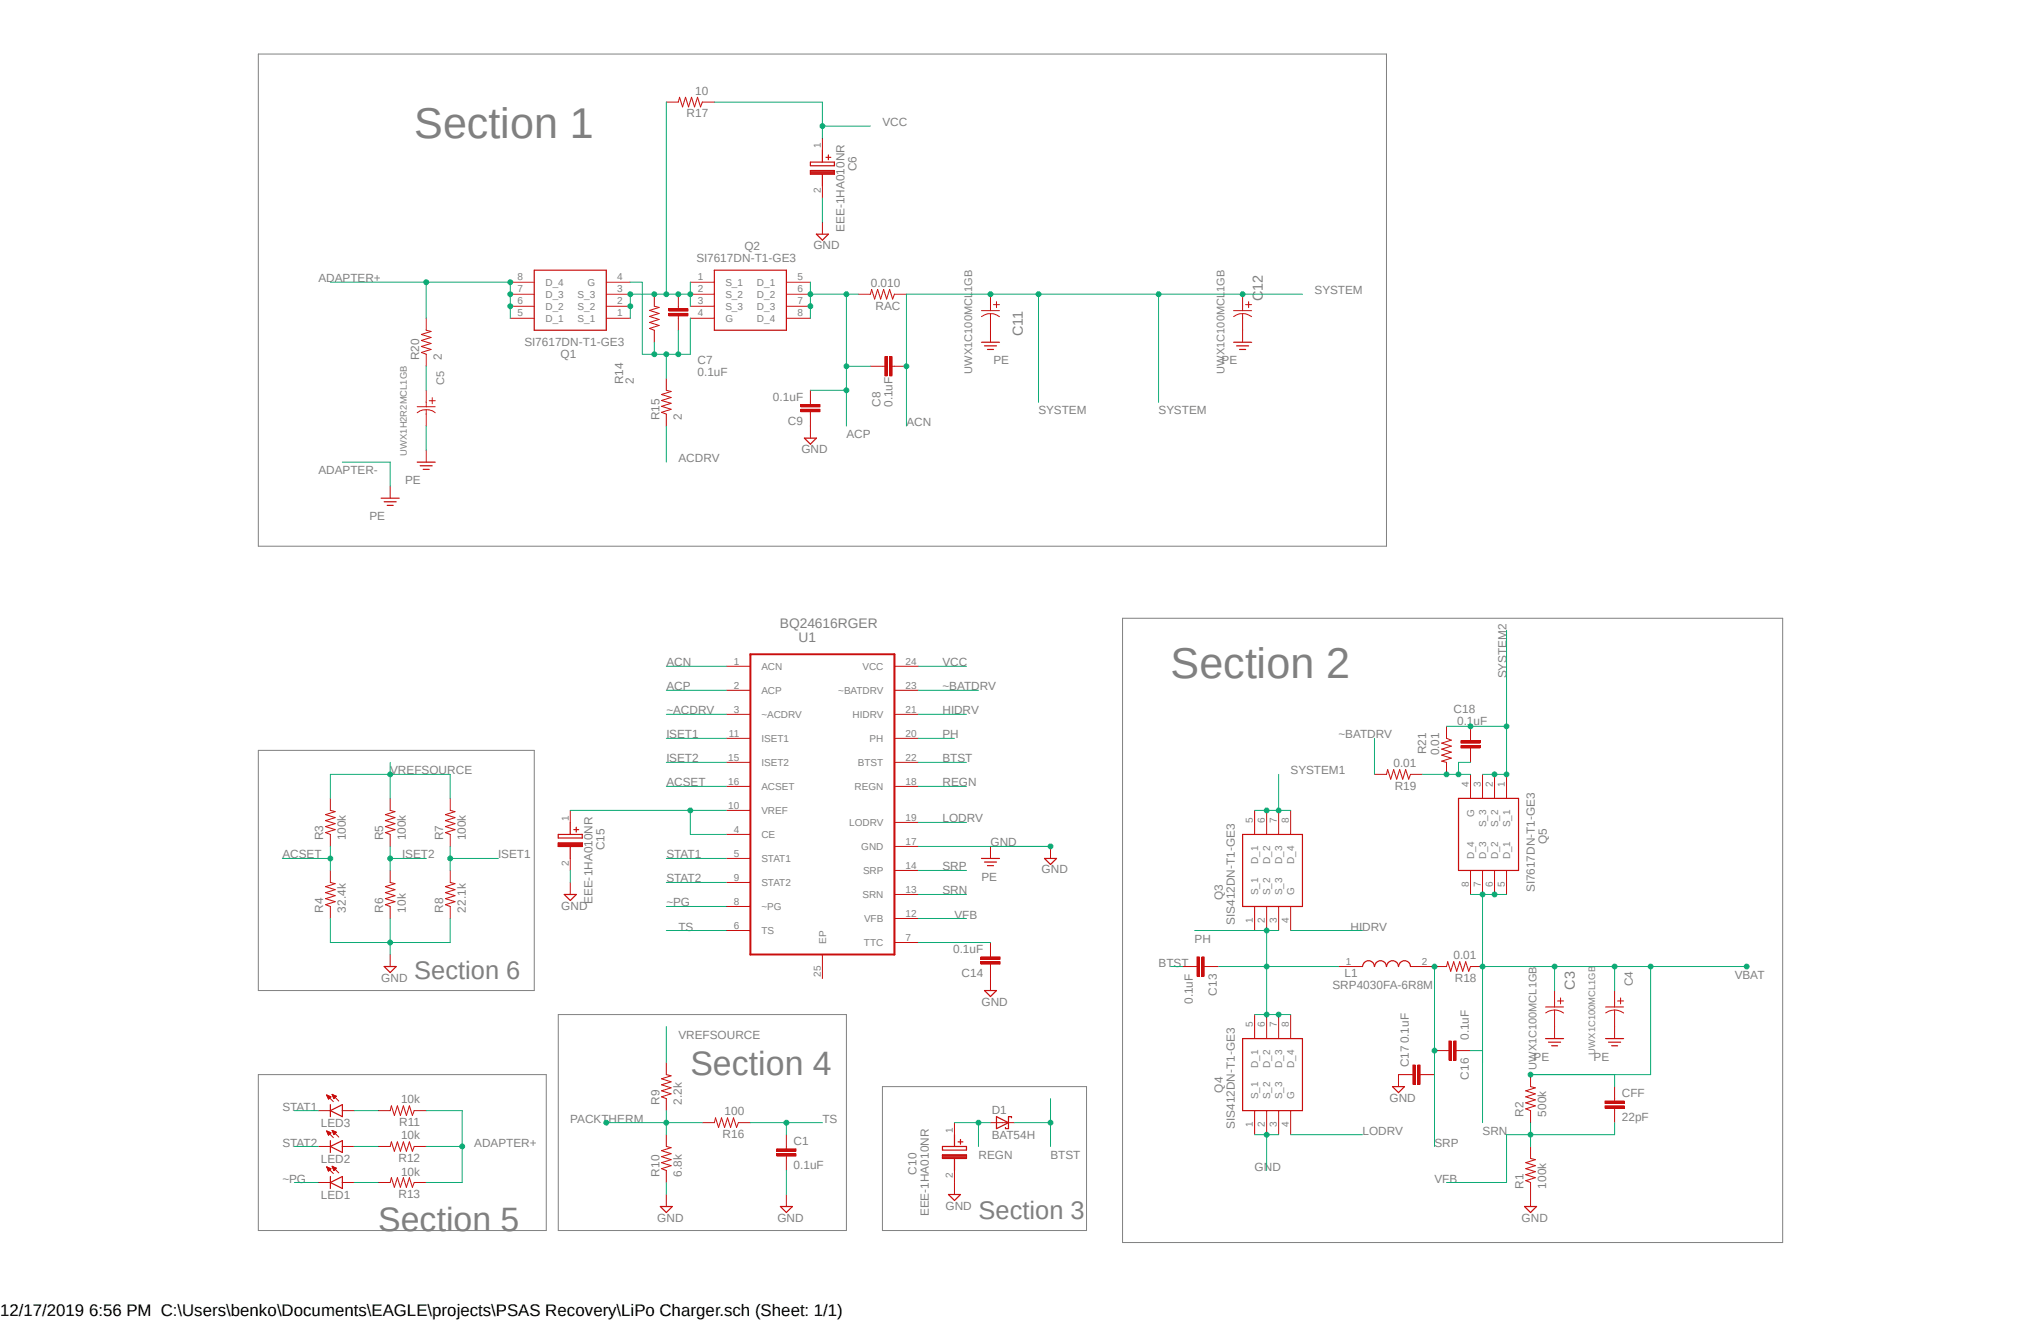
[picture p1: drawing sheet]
<svg xmlns="http://www.w3.org/2000/svg" width="432mm" height="279mm" viewBox="0 0 432 279" stroke-linecap="round" stroke-linejoin="round" font-family="sans-serif">
<path d="M54.5 11.3l322.8 251.7M377.3 11.3l-322.8 251.7" fill="none" stroke="#fff" stroke-width=".21"/>
<path d="M54.7 11.4h238.6v104.1h-238.6zM237.5 130.8h139.6v132h-139.6zM54.7 158.7h58.3v50.8h-58.3zM118.1 214.6h61v45.7h-61zM54.7 227.3h60.9v33h-60.9zM186.7 229.8h43.2v30.5h-43.2z" fill="none" stroke="#808080" stroke-width=".21"/>
<path d="M158.7 138.4h30.5v63.5h-30.5z" fill="none" stroke="#c90d0c" stroke-width=".42"/>
<g fill="none" stroke="#c90d0c" stroke-width=".21">
<path d="M153.7 140.9h5M153.7 156.2h5M153.7 146h5M153.7 151.1h5M189.2 140.9h5.1M189.2 156.2h5.1M189.2 146h5.1M189.2 151.1h5.1M69.9 168.9v2.5l1 .3-2 .6 2 .6-2 .7 2 .6-2 .6 2 .7-2 .6 1 .4v2.5M82.5 168.9v2.5l1.1 .3-2.1 .6 2.1 .6-2.1 .7 2.1 .6-2.1 .6 2.1 .7-2.1 .6 1 .4v2.5M95.2 168.9v2.5l1.1 .3-2.1 .6 2.1 .6-2.1 .7 2.1 .6-2.1 .6 2.1 .7-2.1 .6 1 .4v2.5M153.7 161.2h5"/>
<path d="M153.7 176.5h5M153.7 166.3h5M153.7 171.4h5M189.2 161.2h5.1M189.2 166.3h5.1M189.2 179h5.1M189.2 173.9h5.1M69.9 184.1v2.5l1 .3-2 .6 2 .7-2 .6 2 .6-2 .7 2 .6-2 .6 1 .4v2.6M82.5 184.1v2.5l1.1 .3-2.1 .6 2.1 .7-2.1 .6 2.1 .6-2.1 .7 2.1 .6-2.1 .6 1 .4v2.6M95.2 184.1v2.5l1.1 .3-2.1 .6 2.1 .7-2.1 .6 2.1 .6-2.1 .7 2.1 .6-2.1 .6 1 .4v2.6M153.7 196.8h5M153.7 181.6h5"/>
<path d="M153.7 186.6h5M153.7 191.7h5M189.2 199.3h5.1M189.2 194.3h5.1M189.2 189.2h5.1M189.2 184.1h5.1M174 201.9v5.1M283.2 204.4h5M298.4 204.4h5.1M67.4 234.9h2.5M69.1 239.2l1.4 1.4M69.1 239.2h.1"/>
<path d="M69.1 239.2l.9 .4-.5 .5zM69.1 231.6l1.4 1.4M69.1 231.7h.2M69.1 231.6l.9 .4-.5 .5zM69.2 239.3h.2M69.2 231.8h.3M69.2 239.5h.6M69.2 239.4h.4M69.2 231.9h.5M69.3 239.6h.7M69.3 231.9h.6M69.3 239.7h.6"/>
<path d="M69.3 232h.6M69.3 239.8h.5M69.3 232.1h.5M69.4 239.9h.3M69.4 232.2h.4M69.4 239.9h.2M69.4 232.3h.3M69.5 232.4h.1M70.3 239.1l1.4 1.4M70.3 239.1l.9 .4M70.3 239.1l.4 .9M70.3 239.1h.1"/>
<path d="M70.3 231.5l1.4 1.4M70.3 231.5l.9 .4M70.3 231.5l.4 .9 .5-.5M70.3 231.5h.1M70.3 239.2h.3M70.3 231.6h.3M70.4 239.3h.4M70.4 231.7h.3M70.4 239.4h.6M70.4 231.8h.6M70.4 239.5h.7M70.4 231.9h.6"/>
<path d="M70.4 231.9h.7M70.5 239.6h.5M70.5 232h.5M70.5 239.8h.3M70.5 239.7h.4M70.5 232.1h.4M70.6 239.9h.1M70.6 232.2h.2M70.6 232.3h.1M71.2 239.5l-.5 .5M72.4 234.9h2.5M80 234.9h2.5l.3-1 .6 2 .7-2 .6 2 .6-2 .7 2 .6-2 .6 2 .4-1h2.6"/>
<path d="M323.8 227.3v2.5l1 .3-2 .6 2 .7-2 .6 2 .6-2 .7 2 .6-2 .6 1 .4v2.5M341.6 232.4v.5M341.6 234.4v.5M67.4 242.5h2.5M67.4 250.1h2.5M69.1 246.8l1.4 1.4M69.1 246.9h.1M69.1 246.8l.9 .4-.5 .5M69.1 246.8l.4 .9M69.2 247h.2M69.2 247.1h.4M69.3 247.1h.5"/>
<path d="M69.3 247.2h.7M69.3 247.4h.5M69.3 247.3h.6M69.4 247.5h.3M69.4 247.6h.2M69.5 247.7h.1M69.5 240h.1M70.3 246.7l1.4 1.4M70.3 246.7l.9 .4-.5 .5M70.3 246.7l.4 .9M70.3 246.8h.1M70.3 246.9h.4"/>
<path d="M70.4 247h.5M70.4 247.1h.7M70.5 247.2h.5M70.5 247.3h.4M70.6 247.4h.2M70.6 247.6h.1M70.6 247.5h.1M72.4 242.5h2.5M72.4 250.1h2.5M80 242.5h2.5l.3-1 .6 2 .7-2 .6 2 .6-2 .7 2 .6-2 .6 2 .4-1h2.6M80 250.1h2.5l.3-1 .6 2 .7-2 .6 2 .6-2 .7 2 .6-2 .6 2 .4-1h2.6M323.8 242.5v2.5l1 .3-2 .6 2 .6-2 .7 2 .6-2 .7 2 .6-2 .6 1 .4v2.5"/>
</g>
<path d="M288.2 204.4a1.27 1.27 0 0 1 1.3-1.2 1.27 1.27 0 0 1 1.3 1.2 1.27 1.27 0 0 1 1.3-1.2 1.27 1.27 0 0 1 1.2 1.2 1.27 1.27 0 0 1 1.3-1.2 1.27 1.27 0 0 1 1.3 1.2 1.27 1.27 0 0 1 1.2-1.2 1.27 1.27 0 0 1 1.3 1.2M69.9 233.6v2.6M69.9 234.9l2.5-1.3v2.6zM69.9 250.1l2.5-1.3v2.6zM69.9 241.3v2.5M69.9 248.8v2.6M69.9 242.5l2.5-1.2v2.5z" fill="none" stroke="#c90d0c" stroke-width=".25"/>
<path d="M339.6 233.9h4v.5h-4z" fill-rule="evenodd" fill="#c90d0c"/>
<path d="M339.6 233.9h4v.5h-4z" fill="none" stroke="#c90d0c" stroke-width=".21"/>
<path d="M339.6 232.9h4v.5h-4z" fill-rule="evenodd" fill="#c90d0c"/>
<path d="M141 224.7v2.6l1 .2-2 .7 2 .6-2 .6 2 .7-2 .6 2 .7-2 .6 1 .4v2.5M141 240v2.5l1 .2-2 .7 2 .6-2 .6 2 .7-2 .6 2 .6-2 .7 1 .4v2.5M148.6 237.4h2.5l.3-1 .6 2.1 .7-2.1 .6 2.1 .6-2.1 .7 2.1 .6-2.1 .6 2.1 .4-1.1h2.5M339.6 232.9h4v.5h-4zM341.6 229.8v2.6M341.6 234.9v2.5M166.4 242.5v.5M166.4 244.5v.5" fill="none" stroke="#c90d0c" stroke-width=".21"/>
<path d="M164.3 244h4.1v.5h-4.1z" fill-rule="evenodd" fill="#c90d0c"/>
<path d="M164.3 244h4.1v.5h-4.1z" fill="none" stroke="#c90d0c" stroke-width=".21"/>
<path d="M164.3 243h4.1v.5h-4.1z" fill-rule="evenodd" fill="#c90d0c"/>
<g fill="none" stroke="#c90d0c" stroke-width=".21">
<path d="M141 21.6h2.5l.3-1 .6 2 .6-2 .7 2 .6-2 .6 2 .7-2 .6 2 .4-1h2.5M174 29.2v2.5M174 39.4v2.5M107.9 59.7h5.1M128.3 59.7h5M146 59.7h5.1M166.4 59.7h5M174 47v2.5M90.2 67.3v2.5l1 .3-2 .6 2 .7-2 .6 2 .6-2 .7 2 .6-2 .6 1 .4v2.6M107.9 67.3h5.1M107.9 64.8h5.1M107.9 62.2h5.1"/>
<path d="M128.3 67.3h5M128.3 64.8h5M128.3 62.2h5M138.4 62.2v2.6l1 .2-2 .7 2 .6-2 .6 2 .7-2 .6 2 .6-2 .7 1 .3v2.6M143.5 64.8v.5M143.5 66.8v.5M146 67.3h5.1M146 64.8h5.1M146 62.2h5.1M166.4 67.3h5M166.4 64.8h5M166.4 62.2h5"/>
<path d="M88.3 87.3a3.2 3.2 0 0 1 3.8 0M88.3 86h3.8M90.2 82.5v3.5M90.2 86.7v3.4M90.2 95.2v2.5M90.8 84.8h1.3M91.4 84.1v1.3M82.5 102.8v2.6M222.2 179v2.6M265.4 171.4v5.1M268 171.4v5.1M270.5 171.4v5.1"/>
<path d="M273 171.4v5.1M311.1 163.8v5.1M313.6 163.8v5.1M316.2 163.8v5.1M318.7 163.8v5.1M265.4 191.7v5.1M268 191.7v5.1M270.5 191.7v5.1M273 191.7v5.1M311.1 184.1v5.1M313.6 184.1v5.1M316.2 184.1v5.1"/>
<path d="M318.7 184.1v5.1M82.5 201.9v2.5M265.4 214.6v5.1M268 214.6v5.1M270.5 214.6v5.1M273 214.6v5.1M327 214.2a3.2 3.2 0 0 1 3.8 0M327 213h3.8M328.9 209.5v3.5M328.9 213.6v3.5M329.5 211.7h1.3M330.2 211.1v1.2"/>
<path d="M339.7 214.2a3.2 3.2 0 0 1 3.8 0M339.7 213h3.8M341.6 209.5v3.5M341.6 213.6v3.5M342.2 211.7h1.3M342.9 211.1v1.2M166.4 240v2.5M209.5 237.4h5.1M265.4 234.9v5.1M268 234.9v5.1M270.5 234.9v5.1M273 234.9v5.1"/>
<path d="M141 252.6v2.6M164.3 243h4.1v.5h-4.1zM166.4 245v2.6M166.4 252.6v2.6"/>
</g>
<g fill="none" stroke="#c90d0c" stroke-width=".25">
<path d="M171.4 34.3h5.1v.8h-5.1zM171.4 36.1h5.1v.7h-5.1zM171.4 36.6h5.1M171.4 36.4h5.1M171.4 36.2h5.1M174 31.7v2.6M174 36.8v2.6M174.8 33.3h1M175.3 32.8v1M113 57.1h15.3v12.7h-15.3zM151.1 57.1h15.3v12.7h-15.3zM172.7 49.5h2.6l-1.3 1.3z"/>
<path d="M88.3 97.7h3.8M88.9 98.5h2.5M89.5 99.3h1.3M80.6 105.4h3.9M81.3 106.1h2.5M81.9 106.9h1.3M262.9 176.5h12.6v15.2h-12.6zM308.6 168.9h12.7v15.2h-12.7zM221 181.6h2.5l-1.3 1.2zM81.3 204.4h2.5l-1.3 1.3zM262.9 219.7h12.6v15.2h-12.6zM210.8 236.2l2.6 1.2-2.6 1.3z"/>
<path d="M214 236.4v-.2h-.6v2.5h-.7v-.2M139.7 255.2h2.5l-1.2 1.3zM165.1 255.2h2.5l-1.2 1.3z"/>
</g>
<path d="M141.5 66.3h4v.5h-4z" fill-rule="evenodd" fill="#c90d0c"/>
<path d="M141.5 66.3h4v.5h-4z" fill="none" stroke="#c90d0c" stroke-width=".21"/>
<path d="M141.5 65.3h4v.5h-4z" fill-rule="evenodd" fill="#c90d0c"/>
<path d="M141.5 65.3h4v.5h-4zM143.5 62.2v2.6M143.5 67.3v2.5M181.6 62.2h2.5l.3-1 .6 2 .7-2 .6 2 .6-2 .7 2 .6-2 .6 2 .4-1h2.6M186.7 77.5h.5M188.7 77.5h.5M141 80v2.5l1 .3-2 .6 2 .7-2 .6 2 .6-2 .6 2 .7-2 .6 1 .4v2.5" fill="none" stroke="#c90d0c" stroke-width=".21"/>
<path d="M188.2 75.4h.5v4.1h-.5z" fill-rule="evenodd" fill="#c90d0c"/>
<path d="M188.2 75.4h.5v4.1h-.5z" fill="none" stroke="#c90d0c" stroke-width=".21"/>
<path d="M187.2 75.4h.5v4.1h-.5z" fill-rule="evenodd" fill="#c90d0c"/>
<path d="M184.1 77.5h2.6M187.2 75.4h.5v4.1h-.5zM189.2 77.5h2.6M171.4 85.1v.5M171.4 87.1v.5" fill="none" stroke="#c90d0c" stroke-width=".21"/>
<path d="M169.4 85.6h4.1v.5h-4.1z" fill-rule="evenodd" fill="#c90d0c"/>
<path d="M169.4 85.6h4.1v.5h-4.1z" fill="none" stroke="#c90d0c" stroke-width=".21"/>
<path d="M169.4 86.6h4.1v.5h-4.1z" fill-rule="evenodd" fill="#c90d0c"/>
<g fill="none" stroke="#c90d0c" stroke-width=".21">
<path d="M207.6 67a3.2 3.2 0 0 1 3.9 0M207.6 65.7h3.9M209.5 62.2v3.5M209.5 66.3v6.1M210.2 64.4h1.3M210.8 63.8v1.3M261 67a3.2 3.2 0 0 1 3.8 0M261 65.7h3.8M262.9 62.2v3.5M262.9 66.3v6.1M263.5 64.4h1.3M264.2 63.8v1.3"/>
<path d="M169.4 86.6h4.1v.5h-4.1zM171.4 82.5v2.6M171.4 87.6v5.1M209.5 179v2.6M252.7 204.4h.5M254.8 204.4h.5M328.9 217.1v2.6M341.6 217.1v2.6M201.9 237.4v2.6M201.9 247.6v5"/>
</g>
<g fill="none" stroke="#c90d0c" stroke-width=".25">
<path d="M207.6 72.4h3.9M208.3 73.2h2.5M208.9 73.9h1.3M261 72.4h3.8M261.6 73.2h2.6M262.3 73.9h1.2M170.2 92.7h2.5l-1.3 1.2zM207.6 181.6h3.9M208.3 182.3h2.5M208.9 183.1h1.3M327 219.7h3.8M339.7 219.7h3.8"/>
<path d="M201.9 240v2.5M327.6 220.4h2.6M328.3 221.2h1.2M340.3 220.4h2.6M341 221.2h1.2M199.4 242.5h5.1v.7h-5.1zM199.4 244.3h5.1v.7h-5.1zM199.4 244.9h5.1M199.4 244.7h5.1M199.4 244.5h5.1M199.4 244.3h5.1M200.7 252.6h2.5l-1.3 1.3z"/>
<path d="M201.9 245v2.6M202.7 241.5h1M203.2 241v1"/>
</g>
<path d="M253.2 202.4h.5v4.1h-.5z" fill-rule="evenodd" fill="#c90d0c"/>
<path d="M253.2 202.4h.5v4.1h-.5z" fill="none" stroke="#c90d0c" stroke-width=".21"/>
<path d="M254.3 202.4h.5v4.1h-.5z" fill-rule="evenodd" fill="#c90d0c"/>
<path d="M209.5 201.9v.5M209.5 203.9v.5M250.2 204.4h2.5M254.3 202.4h.5v4.1h-.5zM255.3 204.4h2.5" fill="none" stroke="#c90d0c" stroke-width=".21"/>
<path d="M207.5 202.4h4.1v.5h-4.1z" fill-rule="evenodd" fill="#c90d0c"/>
<path d="M207.5 202.4h4.1v.5h-4.1z" fill="none" stroke="#c90d0c" stroke-width=".21"/>
<path d="M207.5 203.4h4.1v.5h-4.1z" fill-rule="evenodd" fill="#c90d0c"/>
<path d="M120.6 171.4v2.5M120.6 181.6v2.5M209.5 199.3v2.6M207.5 203.4h4.1v.5h-4.1zM209.5 204.4v5.1M306 222.2h.5M308.1 222.2h.5" fill="none" stroke="#c90d0c" stroke-width=".21"/>
<path d="M118.1 176.5h5.1v.7h-5.1zM118.1 178.3h5.1v.7h-5.1zM118.1 178.8h5.1M118.1 178.6h5.1M118.1 178.4h5.1M120.6 173.9v2.6M120.6 179v2.6M121.4 175.5h1M121.9 175v1M208.3 209.5h2.5l-1.3 1.3z" fill="none" stroke="#c90d0c" stroke-width=".25"/>
<path d="M306.5 220.2h.5v4h-.5z" fill-rule="evenodd" fill="#c90d0c"/>
<path d="M306.5 220.2h.5v4h-.5z" fill="none" stroke="#c90d0c" stroke-width=".21"/>
<path d="M307.6 220.2h.5v4h-.5z" fill-rule="evenodd" fill="#c90d0c"/>
<path d="M298.4 227.3h.5M300.4 227.3h.5M303.5 222.2h2.5M307.6 220.2h.5v4h-.5zM308.6 222.2h2.5" fill="none" stroke="#c90d0c" stroke-width=".21"/>
<path d="M299.9 225.3h.5v4h-.5z" fill-rule="evenodd" fill="#c90d0c"/>
<path d="M299.9 225.3h.5v4h-.5z" fill="none" stroke="#c90d0c" stroke-width=".21"/>
<path d="M298.9 225.3h.5v4h-.5z" fill-rule="evenodd" fill="#c90d0c"/>
<path d="M306 153.6v2.6l1 .3-2 .7 2 .6-2 .7 2 .6-2 .6 2 .7-2 .6 1 .2v2.6M311.1 156.2v.5M311.1 158.2v.5M290.8 163.8h2.5l.3-1 .6 2 .7-2 .6 2 .6-2 .7 2 .6-2 .6 2 .4-1h2.5M120.6 186.6v2.6M303.5 204.4h2.5l.3-1 .6 2 .7-2 .6 2 .6-2 .7 2 .6-2 .6 2 .4-1h2.5M298.4 227.3h-2.5v2.5M298.9 225.3h.5v4h-.5zM300.9 227.3h2.6M323.8 252.6v2.6" fill="none" stroke="#c90d0c" stroke-width=".21"/>
<path d="M119.4 189.2h2.5l-1.3 1.3zM294.6 229.8h2.5l-1.2 1.3zM322.5 255.2h2.6l-1.3 1.3z" fill="none" stroke="#c90d0c" stroke-width=".25"/>
<path d="M309.1 156.7h4v.5h-4z" fill-rule="evenodd" fill="#c90d0c"/>
<path d="M309.1 156.7h4v.5h-4z" fill="none" stroke="#c90d0c" stroke-width=".21"/>
<path d="M309.1 157.7h4v.5h-4z" fill-rule="evenodd" fill="#c90d0c"/>
<path d="M309.1 157.7h4v.5h-4zM311.1 153.6v2.6M311.1 158.7v2.5" fill="none" stroke="#c90d0c" stroke-width=".21"/>
<path d="M69.9 179v5.1M59.7 181.6h10.2" fill="none" stroke="#0dab76" stroke-width=".21"/>
<circle cx="69.9" cy="181.6" r=".51" fill="#0dab76"/>
<g fill="none" stroke="#0dab76" stroke-width=".21">
<path d="M95.2 179v5.1M141 166.3h12.7M95.2 181.6h10.2"/>
<circle cx="69.9" cy="181.6" r=".51"/>
</g>
<circle cx="95.2" cy="181.6" r=".51" fill="#0dab76"/>
<g fill="none" stroke="#0dab76" stroke-width=".21">
<path d="M141 156.2h12.7M69.9 168.9v-5.1h25.3v5.1M82.5 163.8v5.1M74.9 234.9h5.1M74.9 242.5h5.1M74.9 250.1h5.1"/>
<circle cx="95.2" cy="181.6" r=".51"/>
</g>
<circle cx="82.5" cy="163.8" r=".51" fill="#0dab76"/>
<g fill="none" stroke="#0dab76" stroke-width=".21">
<path d="M82.5 161.2v2.6M141 217.1v7.6M141 234.9v5.1M141 237.4h7.6"/>
<circle cx="82.5" cy="163.8" r=".51"/>
</g>
<circle cx="141" cy="237.4" r=".51" fill="#0dab76"/>
<g fill="none" stroke="#0dab76" stroke-width=".21">
<path d="M128.3 237.4h12.7"/>
<circle cx="141" cy="237.4" r=".51"/>
</g>
<circle cx="128.3" cy="237.4" r=".51" fill="#0dab76"/>
<g fill="none" stroke="#0dab76" stroke-width=".21">
<path d="M158.7 237.4h15.3M166.4 237.4v2.6"/>
<circle cx="128.3" cy="237.4" r=".51"/>
</g>
<circle cx="166.4" cy="237.4" r=".51" fill="#0dab76"/>
<g fill="none" stroke="#0dab76" stroke-width=".21">
<path d="M141 196.8h12.7M90.2 234.9h7.6v15.2h-7.6M90.2 242.5h7.6"/>
<circle cx="166.4" cy="237.4" r=".51"/>
</g>
<circle cx="97.8" cy="242.5" r=".51" fill="#0dab76"/>
<g fill="none" stroke="#0dab76" stroke-width=".21">
<path d="M69.9 59.7h20.3v7.6M107.9 62.2v5.1"/>
<circle cx="97.8" cy="242.5" r=".51"/>
</g>
<circle cx="107.9" cy="64.8" r=".51" fill="#0dab76"/>
<g fill="none" stroke="#0dab76" stroke-width=".21">
<path d="M107.9 59.7v2.5"/>
<circle cx="107.9" cy="64.8" r=".51"/>
</g>
<circle cx="107.9" cy="62.2" r=".51" fill="#0dab76"/>
<g fill="none" stroke="#0dab76" stroke-width=".21">
<path d="M90.2 59.7h17.7"/>
<circle cx="107.9" cy="62.2" r=".51"/>
</g>
<circle cx="90.2" cy="59.7" r=".51" fill="#0dab76"/>
<circle cx="90.2" cy="59.7" r=".51" fill="none" stroke="#0dab76" stroke-width=".21"/>
<circle cx="107.9" cy="59.7" r=".51" fill="#0dab76"/>
<g fill="none" stroke="#0dab76" stroke-width=".21">
<path d="M82.5 179v5.1M141 161.2h12.7M82.5 181.6h7.7M141 181.6h12.7M141 186.6h12.7M141 191.7h12.7M62.3 234.9h5.1M62.3 242.5h5.1M62.3 250.1h5.1"/>
<circle cx="107.9" cy="59.7" r=".51"/>
</g>
<circle cx="82.5" cy="181.6" r=".51" fill="#0dab76"/>
<g fill="none" stroke="#0dab76" stroke-width=".21">
<path d="M323.8 237.4v5.1M341.6 237.4v2.6h-17.8"/>
<circle cx="82.5" cy="181.6" r=".51"/>
</g>
<circle cx="323.8" cy="240" r=".51" fill="#0dab76"/>
<g fill="none" stroke="#0dab76" stroke-width=".21">
<path d="M194.3 194.3h10.2M349.2 204.4v22.9h-25.4M323.8 240h-5.1v10.1h-12.7M341.6 227.3v2.5"/>
<circle cx="323.8" cy="240" r=".51"/>
</g>
<circle cx="323.8" cy="227.3" r=".51" fill="#0dab76"/>
<g fill="none" stroke="#0dab76" stroke-width=".21">
<path d="M341.6 204.4v5.1M349.2 204.4h-20.3v5.1"/>
<circle cx="323.8" cy="227.3" r=".51"/>
</g>
<circle cx="341.6" cy="204.4" r=".51" fill="#0dab76"/>
<g fill="none" stroke="#0dab76" stroke-width=".21">
<path d="M349.2 204.4h20.3"/>
<circle cx="341.6" cy="204.4" r=".51"/>
</g>
<circle cx="349.2" cy="204.4" r=".51" fill="#0dab76"/>
<circle cx="349.2" cy="204.4" r=".51" fill="none" stroke="#0dab76" stroke-width=".21"/>
<circle cx="369.5" cy="204.4" r=".51" fill="#0dab76"/>
<g fill="none" stroke="#0dab76" stroke-width=".21">
<path d="M313.6 204.4h15.3"/>
<circle cx="369.5" cy="204.4" r=".51"/>
</g>
<circle cx="328.9" cy="204.4" r=".51" fill="#0dab76"/>
<g fill="none" stroke="#0dab76" stroke-width=".21">
<path d="M313.6 189.2h5.1M313.6 204.4v20.3"/>
<circle cx="328.9" cy="204.4" r=".51"/>
</g>
<circle cx="316.2" cy="189.2" r=".51" fill="#0dab76"/>
<g fill="none" stroke="#0dab76" stroke-width=".21">
<path d="M311.1 189.2h2.5"/>
<circle cx="316.2" cy="189.2" r=".51"/>
</g>
<circle cx="313.6" cy="189.2" r=".51" fill="#0dab76"/>
<g fill="none" stroke="#0dab76" stroke-width=".21">
<path d="M313.6 189.2v15.2"/>
<circle cx="313.6" cy="189.2" r=".51"/>
</g>
<circle cx="313.6" cy="204.4" r=".51" fill="#0dab76"/>
<g fill="none" stroke="#0dab76" stroke-width=".21">
<path d="M90.2 77.5v5M133.3 62.2v5.1M72.4 97.7h10.1v5.1M90.2 90.1v5.1"/>
<circle cx="313.6" cy="204.4" r=".51"/>
</g>
<circle cx="133.3" cy="64.8" r=".51" fill="#0dab76"/>
<g fill="none" stroke="#0dab76" stroke-width=".21">
<path d="M146 59.7v5.1"/>
<circle cx="133.3" cy="64.8" r=".51"/>
</g>
<circle cx="146" cy="62.2" r=".51" fill="#0dab76"/>
<g fill="none" stroke="#0dab76" stroke-width=".21">
<path d="M133.3 62.2h5.1"/>
<circle cx="146" cy="62.2" r=".51"/>
</g>
<circle cx="133.3" cy="62.2" r=".51" fill="#0dab76"/>
<g fill="none" stroke="#0dab76" stroke-width=".21">
<path d="M138.4 62.2h7.6"/>
<circle cx="133.3" cy="62.2" r=".51"/>
</g>
<circle cx="138.4" cy="62.2" r=".51" fill="#0dab76"/>
<circle cx="138.4" cy="62.2" r=".51" fill="none" stroke="#0dab76" stroke-width=".21"/>
<circle cx="143.5" cy="62.2" r=".51" fill="#0dab76"/>
<g fill="none" stroke="#0dab76" stroke-width=".21">
<path d="M141 21.6v40.6"/>
<circle cx="143.5" cy="62.2" r=".51"/>
</g>
<circle cx="141" cy="62.2" r=".51" fill="#0dab76"/>
<g fill="none" stroke="#0dab76" stroke-width=".21">
<path d="M171.4 59.7v5.1"/>
<circle cx="141" cy="62.2" r=".51"/>
</g>
<circle cx="171.4" cy="62.2" r=".51" fill="#0dab76"/>
<g fill="none" stroke="#0dab76" stroke-width=".21">
<path d="M171.4 64.8v2.5"/>
<circle cx="171.4" cy="62.2" r=".51"/>
</g>
<circle cx="171.4" cy="64.8" r=".51" fill="#0dab76"/>
<g fill="none" stroke="#0dab76" stroke-width=".21">
<path d="M171.4 62.2h10.2M179.1 62.2v15.3"/>
<circle cx="171.4" cy="64.8" r=".51"/>
</g>
<circle cx="179.1" cy="62.2" r=".51" fill="#0dab76"/>
<g fill="none" stroke="#0dab76" stroke-width=".21">
<path d="M179.1 77.5h5"/>
<circle cx="179.1" cy="62.2" r=".51"/>
</g>
<circle cx="179.1" cy="77.5" r=".51" fill="#0dab76"/>
<g fill="none" stroke="#0dab76" stroke-width=".21">
<path d="M179.1 77.5v5h-7.7"/>
<circle cx="179.1" cy="77.5" r=".51"/>
</g>
<circle cx="179.1" cy="82.5" r=".51" fill="#0dab76"/>
<g fill="none" stroke="#0dab76" stroke-width=".21">
<path d="M151.1 21.6h22.9v7.6M174 26.7h10.1M179.1 82.5v7.6M141 146h12.7M141 151.1h12.7M194.3 140.9h10.2"/>
<circle cx="179.1" cy="82.5" r=".51"/>
</g>
<circle cx="174" cy="26.7" r=".51" fill="#0dab76"/>
<g fill="none" stroke="#0dab76" stroke-width=".21">
<path d="M69.9 194.3v5h25.3v-5M82.5 194.3v5M141 250.1v2.5M166.4 247.6v5"/>
<circle cx="174" cy="26.7" r=".51"/>
</g>
<circle cx="82.5" cy="199.3" r=".51" fill="#0dab76"/>
<g fill="none" stroke="#0dab76" stroke-width=".21">
<path d="M174 41.9v5.1M209.5 179h12.7M82.5 199.3v2.6"/>
<circle cx="82.5" cy="199.3" r=".51"/>
</g>
<circle cx="222.2" cy="179" r=".51" fill="#0dab76"/>
<g fill="none" stroke="#0dab76" stroke-width=".21">
<path d="M194.3 179h27.9M265.4 240h5.1"/>
<circle cx="222.2" cy="179" r=".51"/>
</g>
<circle cx="268" cy="240" r=".51" fill="#0dab76"/>
<g fill="none" stroke="#0dab76" stroke-width=".21">
<path d="M194.3 161.2h10.2M120.6 184.1v2.5M222.2 232.4v5h-7.6M268 240v7.6"/>
<circle cx="268" cy="240" r=".51"/>
</g>
<circle cx="222.2" cy="237.4" r=".51" fill="#0dab76"/>
<g fill="none" stroke="#0dab76" stroke-width=".21">
<path d="M247.6 204.4h2.6M201.9 237.4h7.6M207 237.4v5.1M222.2 237.4v5.1"/>
<circle cx="222.2" cy="237.4" r=".51"/>
</g>
<circle cx="207" cy="237.4" r=".51" fill="#0dab76"/>
<g fill="none" stroke="#0dab76" stroke-width=".21">
<path d="M133.3 59.7h2.6v15.2h10.1v-7.6M138.4 72.4v2.5M194.3 166.3h10.2"/>
<circle cx="207" cy="237.4" r=".51"/>
</g>
<circle cx="138.4" cy="74.9" r=".51" fill="#0dab76"/>
<g fill="none" stroke="#0dab76" stroke-width=".21">
<path d="M143.5 69.8v5.1"/>
<circle cx="138.4" cy="74.9" r=".51"/>
</g>
<circle cx="143.5" cy="74.9" r=".51" fill="#0dab76"/>
<g fill="none" stroke="#0dab76" stroke-width=".21">
<path d="M141 74.9v5.1"/>
<circle cx="143.5" cy="74.9" r=".51"/>
</g>
<circle cx="141" cy="74.9" r=".51" fill="#0dab76"/>
<g fill="none" stroke="#0dab76" stroke-width=".21">
<path d="M191.8 77.5v12.6M141 90.1v7.6M141 140.9h12.7"/>
<circle cx="141" cy="74.9" r=".51"/>
</g>
<circle cx="191.8" cy="77.5" r=".51" fill="#0dab76"/>
<g fill="none" stroke="#0dab76" stroke-width=".21">
<path d="M209.5 62.2h-17.7v15.3"/>
<circle cx="191.8" cy="77.5" r=".51"/>
</g>
<circle cx="209.5" cy="62.2" r=".51" fill="#0dab76"/>
<g fill="none" stroke="#0dab76" stroke-width=".21">
<path d="M209.5 62.2h66"/>
<circle cx="209.5" cy="62.2" r=".51"/>
</g>
<circle cx="262.9" cy="62.2" r=".51" fill="#0dab76"/>
<g fill="none" stroke="#0dab76" stroke-width=".21">
<path d="M219.7 62.2v22.9"/>
<circle cx="262.9" cy="62.2" r=".51"/>
</g>
<circle cx="219.7" cy="62.2" r=".51" fill="#0dab76"/>
<g fill="none" stroke="#0dab76" stroke-width=".21">
<path d="M245.1 62.2v22.9"/>
<circle cx="219.7" cy="62.2" r=".51"/>
</g>
<circle cx="245.1" cy="62.2" r=".51" fill="#0dab76"/>
<g fill="none" stroke="#0dab76" stroke-width=".21">
<path d="M303.5 204.4v17.8"/>
<circle cx="245.1" cy="62.2" r=".51"/>
</g>
<circle cx="303.5" cy="204.4" r=".51" fill="#0dab76"/>
<g fill="none" stroke="#0dab76" stroke-width=".21">
<path d="M303.5 222.2v5.1"/>
<circle cx="303.5" cy="204.4" r=".51"/>
</g>
<circle cx="303.5" cy="222.2" r=".51" fill="#0dab76"/>
<g fill="none" stroke="#0dab76" stroke-width=".21">
<path d="M194.3 156.2h7.6M194.3 184.1h10.2M252.7 196.8h17.8M303.5 227.3v15.2"/>
<circle cx="303.5" cy="222.2" r=".51"/>
</g>
<circle cx="268" cy="196.8" r=".51" fill="#0dab76"/>
<g fill="none" stroke="#0dab76" stroke-width=".21">
<path d="M268 196.8v7.6h-10.2M265.4 214.6h5.1"/>
<circle cx="268" cy="196.8" r=".51"/>
</g>
<circle cx="268" cy="214.6" r=".51" fill="#0dab76"/>
<g fill="none" stroke="#0dab76" stroke-width=".21">
<path d="M270.5 214.6h2.5"/>
<circle cx="268" cy="214.6" r=".51"/>
</g>
<circle cx="270.5" cy="214.6" r=".51" fill="#0dab76"/>
<g fill="none" stroke="#0dab76" stroke-width=".21">
<path d="M268 204.4v10.2"/>
<circle cx="270.5" cy="214.6" r=".51"/>
</g>
<circle cx="268" cy="204.4" r=".51" fill="#0dab76"/>
<g fill="none" stroke="#0dab76" stroke-width=".21">
<path d="M265.4 171.4h5.1M268 204.4h15.2"/>
<circle cx="268" cy="204.4" r=".51"/>
</g>
<circle cx="268" cy="171.4" r=".51" fill="#0dab76"/>
<g fill="none" stroke="#0dab76" stroke-width=".21">
<path d="M270.5 171.4h2.5"/>
<circle cx="268" cy="171.4" r=".51"/>
</g>
<circle cx="270.5" cy="171.4" r=".51" fill="#0dab76"/>
<g fill="none" stroke="#0dab76" stroke-width=".21">
<path d="M194.3 151.1h10.2M153.7 171.4h-7.7v5.1h7.7M194.3 173.9h10.2M270.5 163.8v7.6M194.3 199.3h15.2M273 196.8h15.2M273 240h15.2"/>
<circle cx="270.5" cy="171.4" r=".51"/>
</g>
<circle cx="146" cy="171.4" r=".51" fill="#0dab76"/>
<g fill="none" stroke="#0dab76" stroke-width=".21">
<path d="M120.6 171.4h25.4M300.9 163.8h10.2M194.3 189.2h10.2M311.1 222.2h2.5v15.2"/>
<circle cx="146" cy="171.4" r=".51"/>
</g>
<circle cx="306" cy="163.8" r=".51" fill="#0dab76"/>
<g fill="none" stroke="#0dab76" stroke-width=".21">
<path d="M311.1 161.2h-2.5v2.6"/>
<circle cx="306" cy="163.8" r=".51"/>
</g>
<circle cx="308.6" cy="163.8" r=".51" fill="#0dab76"/>
<g fill="none" stroke="#0dab76" stroke-width=".21">
<path d="M194.3 146h12.7M290.8 156.2v7.6M313.6 163.8h5.1"/>
<circle cx="308.6" cy="163.8" r=".51"/>
</g>
<circle cx="316.2" cy="163.8" r=".51" fill="#0dab76"/>
<g fill="none" stroke="#0dab76" stroke-width=".21">
<path d="M306 153.6h12.7v10.2"/>
<circle cx="316.2" cy="163.8" r=".51"/>
</g>
<circle cx="318.7" cy="163.8" r=".51" fill="#0dab76"/>
<g fill="none" stroke="#0dab76" stroke-width=".21">
<path d="M318.7 133.3v20.3"/>
<circle cx="318.7" cy="163.8" r=".51"/>
</g>
<circle cx="318.7" cy="153.6" r=".51" fill="#0dab76"/>
<circle cx="318.7" cy="153.6" r=".51" fill="none" stroke="#0dab76" stroke-width=".21"/>
<circle cx="311.1" cy="153.6" r=".51" fill="#0dab76"/>
<circle cx="311.1" cy="153.6" r=".51" fill="none" stroke="#0dab76" stroke-width=".21"/>
<g font-size="9.1" fill="#808080">
<text x="87.6" y="29.2">Section 1</text>
<text x="247.7" y="143.5">Section 2</text>
</g>
<g font-size="7.2" fill="#808080">
<text x="146" y="227.3">Section 4</text>
<text x="80" y="260.3">Section 5</text>
</g>
<g font-size="5.4" fill="#808080">
<text x="87.6" y="207">Section 6</text>
<text x="207" y="257.7">Section 3</text>
</g>
<text font-size="3.6" x="0" y="278.4">12/17/2019 6:56 PM C:\Users\benko\Documents\EAGLE\projects\PSAS Recovery\LiPo Charger.sch (Sheet: 1/1)</text>
<g font-size="3" fill="#808080">
<text x="267.2" y="63.7" transform="rotate(-90 267.2 63.7)">C12</text>
<text x="216.4" y="71.1" transform="rotate(-90 216.4 71.1)">C11</text>
<text x="333.2" y="209.3" transform="rotate(-90 333.2 209.3)">C3</text>
</g>
<g font-size="2.9" fill="#808080">
<text x="165" y="132.8">BQ24616RGER</text>
<text x="169" y="135.8">U1</text>
</g>
<g font-size="2.5" fill="#808080">
<text x="147.1" y="20.1">10</text>
<text x="145.2" y="24.9">R17</text>
<text x="186.7" y="26.7">VCC</text>
<text x="181.2" y="36.2" transform="rotate(-90 181.2 36.2)">C6</text>
<text x="157.5" y="53">Q2</text>
<text x="172.1" y="52.7">GND</text>
<text x="178.7" y="49" transform="rotate(-90 178.7 49)">EEE-1HA010NR</text>
<text x="67.4" y="59.7">ADAPTER+</text>
<text x="147.3" y="55.5">SI7617DN-T1-GE3</text>
<text x="184.2" y="60.7">0.010</text>
<text x="185.2" y="65.5">RAC</text>
<text x="278.1" y="62.2">SYSTEM</text>
<text x="88.7" y="76.2" transform="rotate(-90 88.7 76.2)">R20</text>
<text x="93.5" y="76.2" transform="rotate(-90 93.5 76.2)">2</text>
<text x="111" y="73.3">SI7617DN-T1-GE3</text>
<text x="118.6" y="75.8">Q1</text>
<text x="147.6" y="77.1">C7</text>
<text x="210.2" y="77.1">PE</text>
<text x="258.4" y="77.1">PE</text>
<text x="131.9" y="81.3" transform="rotate(-90 131.9 81.3)">R14</text>
<text x="134.1" y="81.3" transform="rotate(-90 134.1 81.3)">2</text>
<text x="147.6" y="79.6">0.1uF</text>
<text x="139.5" y="88.9" transform="rotate(-90 139.5 88.9)">R15</text>
<text x="144.3" y="88.9" transform="rotate(-90 144.3 88.9)">2</text>
<text x="163.5" y="84.7">0.1uF</text>
<text x="166.7" y="89.8">C9</text>
<text x="186.3" y="86.1" transform="rotate(-90 186.3 86.1)">C8</text>
<text x="188.9" y="86.1" transform="rotate(-90 188.9 86.1)">0.1uF</text>
<text x="219.7" y="87.6">SYSTEM</text>
<text x="245.1" y="87.6">SYSTEM</text>
<text x="169.5" y="95.8">GND</text>
<text x="179.1" y="92.7">ACP</text>
<text x="191.8" y="90.1">ACN</text>
<text x="67.4" y="100.3">ADAPTER-</text>
<text x="143.5" y="97.7">ACDRV</text>
<text x="85.7" y="102.4">PE</text>
<text x="78.1" y="110.1">PE</text>
<text x="141" y="140.9">ACN</text>
<text x="199.4" y="140.9">VCC</text>
<text x="318.7" y="143.5" transform="rotate(-90 318.7 143.5)">SYSTEM2</text>
<text x="141" y="146">ACP</text>
<text x="199.4" y="146">~BATDRV</text>
<text x="141" y="151.1">~ACDRV</text>
<text x="199.4" y="151.1">HIDRV</text>
<text x="307.5" y="150.7">C18</text>
<text x="308.3" y="153.2">0.1uF</text>
<text x="141" y="156.2">ISET1</text>
<text x="141" y="161.2">ISET2</text>
<text x="199.4" y="161.2">BTST</text>
<text x="199.4" y="156.2">PH</text>
<text x="283.2" y="156.2">~BATDRV</text>
<text x="301.7" y="159.5" transform="rotate(-90 301.7 159.5)">R21</text>
<text x="304.5" y="159.8" transform="rotate(-90 304.5 159.8)">0.01</text>
<text x="82.6" y="163.8">VREFSOURCE</text>
<text x="141" y="166.3">ACSET</text>
<text x="199.4" y="166.3">REGN</text>
<text x="273.1" y="163.8">SYSTEM1</text>
<text x="294.8" y="162.3">0.01</text>
<text x="295.1" y="167">R19</text>
<text x="199.4" y="174">LODRV</text>
<text x="68.4" y="177.8" transform="rotate(-90 68.4 177.8)">R3</text>
<text x="73.2" y="177.8" transform="rotate(-90 73.2 177.8)">100k</text>
<text x="81.1" y="177.8" transform="rotate(-90 81.1 177.8)">R5</text>
<text x="85.9" y="177.8" transform="rotate(-90 85.9 177.8)">100k</text>
<text x="93.8" y="177.8" transform="rotate(-90 93.8 177.8)">R7</text>
<text x="98.6" y="177.8" transform="rotate(-90 98.6 177.8)">100k</text>
<text x="127.9" y="179.8" transform="rotate(-90 127.9 179.8)">C15</text>
<text x="209.6" y="179">GND</text>
<text x="327.2" y="178.6" transform="rotate(-90 327.2 178.6)">Q5</text>
<text x="59.7" y="181.6">ACSET</text>
<text x="85.1" y="181.6">ISET2</text>
<text x="105.4" y="181.6">ISET1</text>
<text x="141" y="181.6">STAT1</text>
<text x="199.4" y="184.1">SRP</text>
<text x="220.3" y="184.7">GND</text>
<text x="125.4" y="191.2" transform="rotate(-90 125.4 191.2)">EEE-1HA010NR</text>
<text x="141" y="186.7">STAT2</text>
<text x="141" y="191.7">~PG</text>
<text x="199.4" y="189.2">SRN</text>
<text x="207.6" y="186.3">PE</text>
<text x="258.7" y="190.5" transform="rotate(-90 258.7 190.5)">Q3</text>
<text x="324.7" y="188.7" transform="rotate(-90 324.7 188.7)">SI7617DN-T1-GE3</text>
<text x="68.4" y="193" transform="rotate(-90 68.4 193)">R4</text>
<text x="73.2" y="193" transform="rotate(-90 73.2 193)">32.4k</text>
<text x="81.1" y="193" transform="rotate(-90 81.1 193)">R6</text>
<text x="85.9" y="193" transform="rotate(-90 85.9 193)">10k</text>
<text x="93.8" y="193" transform="rotate(-90 93.8 193)">R8</text>
<text x="98.6" y="193" transform="rotate(-90 98.6 193)">22.1k</text>
<text x="118.7" y="192.4">GND</text>
<text x="143.5" y="196.8">TS</text>
<text x="201.9" y="194.3">VFB</text>
<text x="261.2" y="195.5" transform="rotate(-90 261.2 195.5)">SIS412DN-T1-GE3</text>
<text x="285.7" y="196.8">HIDRV</text>
<text x="201.6" y="201.5">0.1uF</text>
<text x="252.7" y="199.4">PH</text>
<text x="307.5" y="202.9">0.01</text>
<text x="80.6" y="207.6">GND</text>
<text x="203.4" y="206.6">C14</text>
<text x="245.1" y="204.4">BTST</text>
<text x="281.9" y="209.1">SRP4030FA-6R8M</text>
<text x="284.4" y="206.6">L1</text>
<text x="307.8" y="207.7">R18</text>
<text x="345.4" y="208.6" transform="rotate(-90 345.4 208.6)">C4</text>
<text x="367" y="207">VBAT</text>
<text x="207.6" y="212.7">GND</text>
<text x="252.4" y="212.3" transform="rotate(-90 252.4 212.3)">0.1uF</text>
<text x="257.4" y="210.6" transform="rotate(-90 257.4 210.6)">C13</text>
<text x="143.5" y="219.7">VREFSOURCE</text>
<text x="298" y="220.7" transform="rotate(-90 298 220.7)">0.1uF</text>
<text x="310.7" y="220" transform="rotate(-90 310.7 220)">0.1uF</text>
<text x="298" y="225.8" transform="rotate(-90 298 225.8)">C17</text>
<text x="324.4" y="224.4">PE</text>
<text x="337.1" y="224.4">PE</text>
<text x="84.8" y="233.4">10k</text>
<text x="139.5" y="233.6" transform="rotate(-90 139.5 233.6)">R9</text>
<text x="144.3" y="233.6" transform="rotate(-90 144.3 233.6)">2.2k</text>
<text x="258.7" y="231.1" transform="rotate(-90 258.7 231.1)">Q4</text>
<text x="294" y="233">GND</text>
<text x="310.7" y="228.3" transform="rotate(-90 310.7 228.3)">C16</text>
<text x="343.1" y="232">CFF</text>
<text x="59.7" y="234.9">STAT1</text>
<text x="67.9" y="238.5">LED3</text>
<text x="84.5" y="238.2">R11</text>
<text x="120.7" y="237.5">PACKTHERM</text>
<text x="153.3" y="235.9">100</text>
<text x="174" y="237.5">TS</text>
<text x="209.8" y="235.5">D1</text>
<text x="261.2" y="238.7" transform="rotate(-90 261.2 238.7)">SIS412DN-T1-GE3</text>
<text x="288.3" y="240">LODRV</text>
<text x="313.7" y="240">SRN</text>
<text x="322.3" y="236.2" transform="rotate(-90 322.3 236.2)">R2</text>
<text x="327.1" y="236.2" transform="rotate(-90 327.1 236.2)">500k</text>
<text x="343.1" y="237.1">22pF</text>
<text x="59.7" y="242.5">STAT2</text>
<text x="84.3" y="245.8">R12</text>
<text x="84.8" y="241">10k</text>
<text x="100.3" y="242.5">ADAPTER+</text>
<text x="152.9" y="240.7">R16</text>
<text x="167.9" y="242.2">C1</text>
<text x="207" y="245.1">REGN</text>
<text x="209.8" y="240.9">BAT54H</text>
<text x="222.3" y="245.1">BTST</text>
<text x="303.5" y="242.5">SRP</text>
<text x="59.7" y="250.1">~PG</text>
<text x="67.9" y="246.1">LED2</text>
<text x="84.8" y="248.6">10k</text>
<text x="139.5" y="248.8" transform="rotate(-90 139.5 248.8)">R10</text>
<text x="144.3" y="248.8" transform="rotate(-90 144.3 248.8)">6.8k</text>
<text x="167.9" y="247.2">0.1uF</text>
<text x="193.9" y="248.4" transform="rotate(-90 193.9 248.4)">C10</text>
<text x="265.4" y="247.6">GND</text>
<text x="303.5" y="250.1">VFB</text>
<text x="322.3" y="251.4" transform="rotate(-90 322.3 251.4)">R1</text>
<text x="327.1" y="251.4" transform="rotate(-90 327.1 251.4)">100k</text>
<text x="67.9" y="253.7">LED1</text>
<text x="84.3" y="253.4">R13</text>
<text x="196.5" y="257.2" transform="rotate(-90 196.5 257.2)">EEE-1HA010NR</text>
<text x="200" y="255.8">GND</text>
<text x="139.1" y="258.4">GND</text>
<text x="164.5" y="258.4">GND</text>
<text x="321.9" y="258.4">GND</text>
</g>
<g font-size="2.3" fill="#808080">
<text x="94" y="81.5" transform="rotate(-90 94 81.5)">C5</text>
<text x="205.7" y="79.1" transform="rotate(-90 205.7 79.1)">UWX1C100MCL1GB</text>
<text x="259" y="79.1" transform="rotate(-90 259 79.1)">UWX1C100MCL1GB</text>
<text x="325" y="226.4" transform="rotate(-90 325 226.4)">UWX1C100MCL1GB</text>
</g>
<g font-size="2.1" fill="#808080">
<text x="173.7" y="31.4" transform="rotate(-90 173.7 31.4)">1</text>
<text x="173.7" y="40.9" transform="rotate(-90 173.7 40.9)">2</text>
<text x="109.5" y="59.3">8</text>
<text x="130.6" y="59.3">4</text>
<text x="147.6" y="59.3">1</text>
<text x="168.7" y="59.3">5</text>
<text x="109.5" y="64.4">6</text>
<text x="109.5" y="61.8">7</text>
<text x="115.4" y="65.5">D_2</text>
<text x="115.4" y="63">D_3</text>
<text x="115.4" y="60.5">D_4</text>
<text x="122.2" y="65.5">S_2</text>
<text x="122.2" y="63">S_3</text>
<text x="124.3" y="60.5">G</text>
<text x="130.6" y="64.4">2</text>
<text x="130.6" y="61.8">3</text>
<text x="147.6" y="61.8">2</text>
<text x="147.6" y="64.4">3</text>
<text x="153.5" y="60.5">S_1</text>
<text x="153.5" y="63">S_2</text>
<text x="153.5" y="65.5">S_3</text>
<text x="160.1" y="60.5">D_1</text>
<text x="160.1" y="63">D_2</text>
<text x="160.1" y="65.5">D_3</text>
<text x="168.7" y="61.8">6</text>
<text x="168.7" y="64.4">7</text>
<text x="109.5" y="66.9">5</text>
<text x="115.4" y="68.1">D_1</text>
<text x="122.2" y="68.1">S_1</text>
<text x="130.6" y="66.9">1</text>
<text x="147.6" y="66.9">4</text>
<text x="153.5" y="68.1">G</text>
<text x="160.1" y="68.1">D_4</text>
<text x="168.7" y="66.9">8</text>
<text x="155.2" y="140.6">1</text>
<text x="161.1" y="141.7">ACN</text>
<text x="182.5" y="141.7">VCC</text>
<text x="191.6" y="140.6">24</text>
<text x="155.2" y="145.7">2</text>
<text x="161.1" y="146.8">ACP</text>
<text x="177.3" y="146.8">~BATDRV</text>
<text x="191.6" y="145.7">23</text>
<text x="154.2" y="155.8">11</text>
<text x="155.2" y="150.7">3</text>
<text x="161.1" y="151.8">~ACDRV</text>
<text x="180.4" y="151.8">HIDRV</text>
<text x="191.6" y="155.8">20</text>
<text x="191.6" y="150.7">21</text>
<text x="154.1" y="160.9">15</text>
<text x="161.1" y="156.9">ISET1</text>
<text x="184" y="156.9">PH</text>
<text x="191.6" y="160.9">22</text>
<text x="154.1" y="166">16</text>
<text x="161.1" y="167.1">ACSET</text>
<text x="161.1" y="162">ISET2</text>
<text x="180.8" y="167.1">REGN</text>
<text x="181.5" y="162">BTST</text>
<text x="191.6" y="166">18</text>
<text x="310.8" y="166.5" transform="rotate(-90 310.8 166.5)">4</text>
<text x="313.3" y="166.5" transform="rotate(-90 313.3 166.5)">3</text>
<text x="315.8" y="166.5" transform="rotate(-90 315.8 166.5)">2</text>
<text x="318.4" y="166.5" transform="rotate(-90 318.4 166.5)">1</text>
<text x="120.3" y="173.6" transform="rotate(-90 120.3 173.6)">1</text>
<text x="154.1" y="171.1">10</text>
<text x="161.1" y="172.2">VREF</text>
<text x="191.6" y="173.6">19</text>
<text x="311.9" y="172.8" transform="rotate(-90 311.9 172.8)">G</text>
<text x="155.2" y="176.1">4</text>
<text x="161.1" y="177.2">CE</text>
<text x="179.7" y="174.7">LODRV</text>
<text x="182.2" y="179.8">GND</text>
<text x="191.6" y="178.7">17</text>
<text x="265" y="174.2" transform="rotate(-90 265 174.2)">5</text>
<text x="267.6" y="174.2" transform="rotate(-90 267.6 174.2)">6</text>
<text x="270.1" y="174.2" transform="rotate(-90 270.1 174.2)">7</text>
<text x="272.7" y="174.2" transform="rotate(-90 272.7 174.2)">8</text>
<text x="314.4" y="175" transform="rotate(-90 314.4 175)">S_3</text>
<text x="316.9" y="175" transform="rotate(-90 316.9 175)">S_2</text>
<text x="319.5" y="175" transform="rotate(-90 319.5 175)">S_1</text>
<text x="120.3" y="183.1" transform="rotate(-90 120.3 183.1)">2</text>
<text x="155.2" y="181.2">5</text>
<text x="161.1" y="182.3">STAT1</text>
<text x="182.6" y="184.9">SRP</text>
<text x="191.6" y="183.8">14</text>
<text x="266.2" y="182.7" transform="rotate(-90 266.2 182.7)">D_1</text>
<text x="268.7" y="182.7" transform="rotate(-90 268.7 182.7)">D_2</text>
<text x="271.3" y="182.7" transform="rotate(-90 271.3 182.7)">D_3</text>
<text x="273.8" y="182.7" transform="rotate(-90 273.8 182.7)">D_4</text>
<text x="311.9" y="181.8" transform="rotate(-90 311.9 181.8)">D_4</text>
<text x="314.4" y="181.8" transform="rotate(-90 314.4 181.8)">D_3</text>
<text x="316.9" y="181.8" transform="rotate(-90 316.9 181.8)">D_2</text>
<text x="319.5" y="181.8" transform="rotate(-90 319.5 181.8)">D_1</text>
<text x="155.2" y="186.3">9</text>
<text x="155.2" y="191.3">8</text>
<text x="161.1" y="187.4">STAT2</text>
<text x="182.5" y="189.9">SRN</text>
<text x="191.6" y="188.8">13</text>
<text x="266.2" y="189.4" transform="rotate(-90 266.2 189.4)">S_1</text>
<text x="268.7" y="189.4" transform="rotate(-90 268.7 189.4)">S_2</text>
<text x="271.3" y="189.4" transform="rotate(-90 271.3 189.4)">S_3</text>
<text x="273.8" y="189.4" transform="rotate(-90 273.8 189.4)">G</text>
<text x="310.8" y="187.6" transform="rotate(-90 310.8 187.6)">8</text>
<text x="313.3" y="187.6" transform="rotate(-90 313.3 187.6)">7</text>
<text x="315.8" y="187.6" transform="rotate(-90 315.8 187.6)">6</text>
<text x="318.4" y="187.6" transform="rotate(-90 318.4 187.6)">5</text>
<text x="155.2" y="196.4">6</text>
<text x="161.1" y="197.6">TS</text>
<text x="161.1" y="192.5">~PG</text>
<text x="182.8" y="195">VFB</text>
<text x="191.6" y="193.9">12</text>
<text x="265" y="195.2" transform="rotate(-90 265 195.2)">1</text>
<text x="267.6" y="195.2" transform="rotate(-90 267.6 195.2)">2</text>
<text x="270.1" y="195.2" transform="rotate(-90 270.1 195.2)">3</text>
<text x="272.7" y="195.2" transform="rotate(-90 272.7 195.2)">4</text>
<text x="174.8" y="199.6" transform="rotate(-90 174.8 199.6)">EP</text>
<text x="182.8" y="200.1">TTC</text>
<text x="191.6" y="199">7</text>
<text x="173.7" y="206.6" transform="rotate(-90 173.7 206.6)">25</text>
<text x="284.7" y="204">1</text>
<text x="300.8" y="204">2</text>
<text x="265" y="217.3" transform="rotate(-90 265 217.3)">5</text>
<text x="267.6" y="217.3" transform="rotate(-90 267.6 217.3)">6</text>
<text x="270.1" y="217.3" transform="rotate(-90 270.1 217.3)">7</text>
<text x="272.7" y="217.3" transform="rotate(-90 272.7 217.3)">8</text>
<text x="266.2" y="225.9" transform="rotate(-90 266.2 225.9)">D_1</text>
<text x="268.7" y="225.9" transform="rotate(-90 268.7 225.9)">D_2</text>
<text x="271.3" y="225.9" transform="rotate(-90 271.3 225.9)">D_3</text>
<text x="273.8" y="225.9" transform="rotate(-90 273.8 225.9)">D_4</text>
<text x="266.2" y="232.5" transform="rotate(-90 266.2 232.5)">S_1</text>
<text x="268.7" y="232.5" transform="rotate(-90 268.7 232.5)">S_2</text>
<text x="271.3" y="232.5" transform="rotate(-90 271.3 232.5)">S_3</text>
<text x="273.8" y="232.5" transform="rotate(-90 273.8 232.5)">G</text>
<text x="201.5" y="239.6" transform="rotate(-90 201.5 239.6)">1</text>
<text x="265" y="238.4" transform="rotate(-90 265 238.4)">1</text>
<text x="267.6" y="238.4" transform="rotate(-90 267.6 238.4)">2</text>
<text x="270.1" y="238.4" transform="rotate(-90 270.1 238.4)">3</text>
<text x="272.7" y="238.4" transform="rotate(-90 272.7 238.4)">4</text>
<text x="201.5" y="249.1" transform="rotate(-90 201.5 249.1)">2</text>
</g>
<g font-size="2" fill="#808080">
<text x="86.1" y="96.4" transform="rotate(-90 86.1 96.4)">UWX1H2R2MCL1GB</text>
<text x="337.5" y="223.1" transform="rotate(-90 337.5 223.1)">UWX1C100MCL1GB</text>
</g>
</svg>
